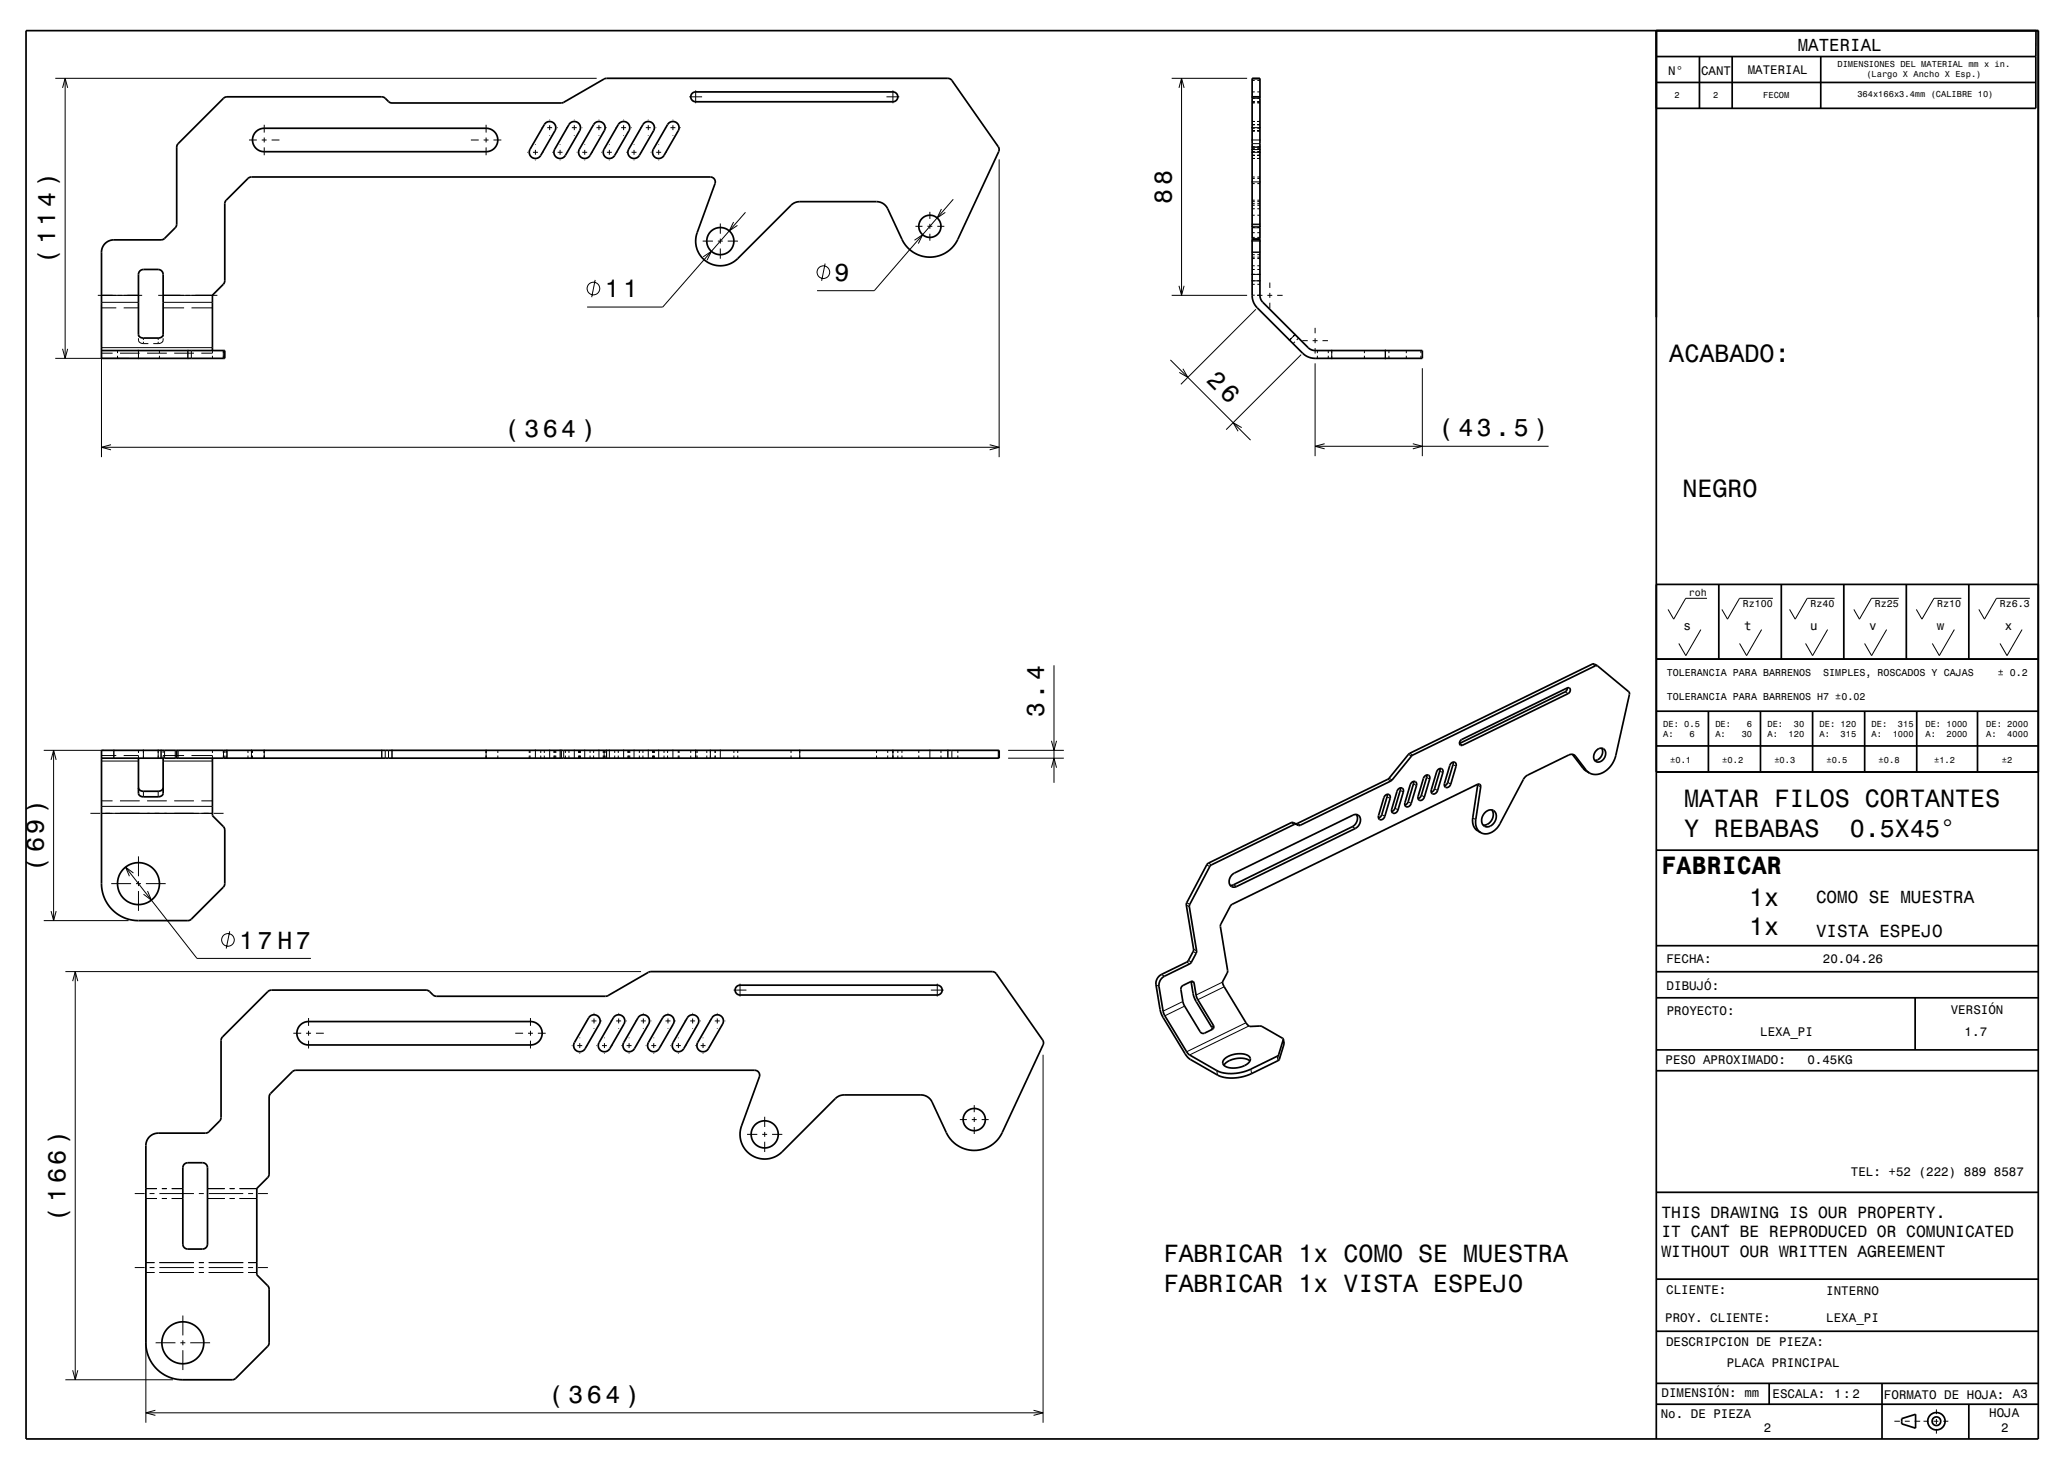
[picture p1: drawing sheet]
<svg xmlns="http://www.w3.org/2000/svg" width="420mm" height="297mm" viewBox="0 0 420 297" stroke-linecap="round" stroke-linejoin="round" font-family="sans-serif">
<g fill="none" stroke="#000" stroke-width=".2">
<path d="M11.2 15.9h109.8M12.7 17.8l.5-1.9 .5 1.9M13.2 15.9v56.8M139.8 19.6h2.6M141.1 18.3v2.6M179.8 19.6h2.6M181.1 18.3v2.6M237.6 15.9h15.3M239.1 17.8l.5-1.9 .5 1.9M239.6 15.9v44M253.8 19.6h1.9M253.9 18.6h.6"/>
<path d="M253.9 16.3h.6M253.9 16h1.6M253.9 19.9h1.6M255 18.6h.5M255 16.3h.5M50.5 28.4h1.6M53.1 28.4h1M53.6 25.3v1.6M53.6 27.9v1M53.6 29.9v1.6M55.1 28.4h1.6M95.5 28.4h1.6"/>
<path d="M98.1 28.4h1M98.6 25.3v1.6M98.6 27.9v1M98.6 29.9v1.6M100.1 28.4h1.6M107 30.9h.1M108.1 30.9h1M108.6 29.3v.1M108.6 30.4v1M108.6 32.4v.1M109.8 25.9h.2M110.1 30.9h.1"/>
<path d="M111 25.9h1M111.5 24.3v.1M111.5 25.4v1M111.5 27.4v.1M112 30.9h.1M113 25.9h.1M113.1 30.9h1M113.6 29.3v.1M113.6 30.4v1M113.6 32.4v.1M114.8 25.9h.2M115.1 30.9h.1"/>
<path d="M116 25.9h1M116.5 24.3v.1M116.5 25.4v1M116.5 27.4v.1M117 30.9h.1M118 25.9h.1M118.1 30.9h1M118.6 29.3v.1M118.6 30.4v1M118.6 32.4v.1M119.8 25.9h.2M120.1 30.9h.1"/>
<path d="M121 25.9h1M121.5 24.3v.1M121.5 25.4v1M121.5 27.4v.1M122 30.9h.1M123 25.9h.1M123.1 30.9h1M123.6 29.3v.1M123.6 30.4v1M123.6 32.4v.1M124.8 25.9h.2M125.1 30.9h.1"/>
<path d="M126 25.9h1M126.5 24.3v.1M126.5 25.4v1M126.5 27.4v.1M127 30.9h.1M128 25.9h.1M128.1 30.9h1M128.6 29.3v.1M128.6 30.4v1M128.6 32.4v.1M129.8 25.9h.2M130.1 30.9h.1"/>
<path d="M131 25.9h1M131.5 24.3v.1M131.5 25.4v1M131.5 27.4v.1M132 30.9h.1M133 25.9h.1M133.1 30.9h1M133.6 29.3v.1M133.6 30.4v1M133.6 32.4v.1M134.8 25.9h.2M135.1 30.9h.1"/>
<path d="M136 25.9h1M136.5 24.3v.1M136.5 25.4v1M136.5 27.4v.1M138 25.9h.1M202.6 32.3v60.4M253.8 29.8h1.9M253.8 30.9h1.9M253.8 25.9h1.9M253.8 28.4h1.9M253.8 36.9h1.9M253.8 30.3h1.9"/>
<path d="M253.9 20.7h.6M253.9 20.6h.6M253.9 20.9h.6M253.9 35.9h.6M253.9 36.2h.6M253.9 25.3h.6M253.9 26.5h.6M253.9 31.5h.6M253.9 30.3h.6M253.9 26h.6M253.9 30.8h.6M253.9 37.2h.6"/>
<path d="M253.9 30.7h.6M253.9 29.7h.6M253.9 29.1h1.6M253.9 24.6h.6M253.9 32.1h.6M255 20.7h.5M255 20.6h.5M255 20.9h.5M255 35.9h.5M255 36.2h.5M255 25.3h.5M255 26.5h.5"/>
<path d="M255 31.5h.5M255 30.3h.5M255 26h.5M255 30.8h.5M255 37.2h.5M255 30.7h.5M255 29.7h.5M255 24.6h.5M255 32.1h.5M19.8 59.9h9M32.1 59.9h12M120.7 56.7l-.7 3.5"/>
<path d="M142.5 48.9h2.1M142.6 52.1l1.7-1.1-.9 1.7M145.6 48.9h1M146.1 45.3v2.1M146.1 48.4v1M146.1 50.4v2.1M147.6 48.9h2.1M148.8 45l-.9 1.8 1.7-1.1M151.2 43l-16.8 19.2h-15.3M167.3 53.4l-.7 3.5M185.5 48.7l1.6-1.1-.9 1.8M185.7 45.9h1.4"/>
<path d="M188.1 45.9h1M188.6 43v1.4M188.6 45.4v1M188.6 47.4v1.4M190.1 45.9h1.4M190.9 42.4l-.8 1.8 1.6-1.1M193.3 40.4l-16 18.5h-11.6M237.6 59.9h15.3M239.1 57.9l.5 2 .5-2M253.8 45.5h1.9M253.8 55.6h1.9M253.8 51.1h1.9"/>
<path d="M253.8 56.9h1.9M253.8 48.9h1.9M253.8 45.9h1.9M253.9 40.6h.6M253.9 41.3h.6M253.9 46.2h1.6M253.9 48.3h1.6M253.9 59.8h.6M253.9 47.2h.6M253.9 52.4h.6M253.9 41.6h.6M253.9 40.9h.6"/>
<path d="M253.9 42.3h.6M253.9 48.5h.6M253.9 54.6h.6M253.9 46.1h.6M253.9 51.6h.6M253.9 48.1h.6M253.9 43.6h.6M253.9 57.6h.6M253.9 53.9h.6M253.9 52.1h.6M254.9 59.9h1.1M255 40.6h.5"/>
<path d="M255 41.3h.5M255 59.8h.5M255 47.2h.5M255 52.4h.5M255 41.6h.5M255 40.9h.5M255 42.3h.5M255 48.5h.5M255 54.6h.5M255 46.1h.5M255 51.6h.5M255 48.1h.5"/>
<path d="M255 43.6h.5M255 57.6h.5M255 53.9h.5M255 52.1h.5M257 59.9h1M257.5 57.3v1.1M257.5 59.4v1M259 59.9h1.1M11.2 72.7h14.9M12.7 70.7l.5 2 .5-2M20.6 61.9v30.8M20.6 71.6h2.2"/>
<path d="M20.6 70.5h22.5M20.6 62.4h3M20.6 61.3h7.5M23.8 71.1v.5M23.8 72.1v.6M24.3 71.6h4M25.1 62.4h3M28.1 68.6a.9 .9 0 0 0 1 1.1M28.1 67.8v.4M28.1 70.9v1.9M29.1 69.7h1M29.1 68.5v.4"/>
<path d="M29.1 69.3v.4M29.8 71.6h4M31.1 69.7h1M32.1 68.5v.4M32.1 69.3v.4M32.3 71.1v.5M32.3 72.1v.6M33.1 68.6a.88 .88 0 0 1-1 1.1M33.1 67.8v.4M33.1 62.4h4.2M33.1 61.3h10M35.3 71.6h4"/>
<path d="M38.1 70.9v1.9M38.8 71.1v1.6M38.8 62.4h4.3M43.1 71.1v.5h-2.3M43.1 72.1v.6M45.3 71.1v1.6M237.4 73l16.2 16.2M239.9 74.8l1 1.7-1.7-1M254.7 62.7l-15.2 15.2M257.5 61.4v1.1M262.6 69.3l-.4 .4M262.8 67.7l-1.4 1.4"/>
<path d="M263.4 68.5l-.4 .4M263.9 71.9l-15.2 15.2M264.1 69.1h1.1M266.2 69.1h1M266.7 66.5v1.1M266.7 68.6v1M266.7 70.6v1.1M266.7 73.7v18.8M267.2 71.1v.5M267.2 72.1v.6M268.2 69.1h1.1M269.4 71.1v.5"/>
<path d="M269.4 72.1v.6M270.1 70.9v1.9M276.7 71.1v.5M276.7 72.1v.6M281 70.9v1.9M281.7 71.1v.5M281.7 72.1v.6M285.2 71.1v.5M285.2 72.1v.6M288.2 71.1v.5M288.2 72.1v.6M288.5 74.7v17.8"/>
<path d="M20.6 90.7h182M22.5 90.2l-1.9 .5 1.9 .5M200.7 90.2l1.9 .5-1.9 .5M251.8 86.7l-1.7-1 1 1.7M266.7 90.5h47.4M268.6 90l-1.9 .5 1.9 .5M286.5 90l2 .5-2 .5M213.8 134.9v23.8M322.9 134.6l.6 .4M344.9 127.6l-3 5.3-1.4-2.4M346.2 121.3h-4.3l-2.5 4.2-1.1-2M357.3 127.6l-3.1 5.3-1.4-2.4"/>
<path d="M359.5 121.3h-6.7l-2.5 4.2-1.1-2M370.6 127.6l-3 5.3-1.4-2.4M372.1 121.3h-5.6l-2.4 4.2-1.2-2M382.6 127.6l-3 5.3-1.5-2.4M385.1 121.3h-5.6l-2.4 4.2-1.1-2M396.3 127.6l-3 5.3-1.4-2.4M397.8 121.3h-5.6l-2.4 4.2-1.2-2M410.1 127.6l-3.1 5.3-1.4-2.4M411.7 121.3h-6.8l-2.4 4.2-1.2-2M8.9 152.1h12.2M10.4 154.1l.5-2 .5 2M10.9 152.1v34.5"/>
<path d="M20.6 153.2h3M20.6 154.3h7.5M23.1 152v1.9M25.1 153.2h3v.5M28.1 152.1v.5M29.1 152v1.9M32.1 152v1.9M32.7 152v1.9M33.1 152.1v.5M33.1 154.3h10M33.4 152.1v1.6M35.5 152.1v1.6"/>
<path d="M36.1 152.1v1.6M37.3 153.2h-4.2v.5M38.8 153.2h4.3v.5M43.1 152.1v.5M45.3 152.1v.5M45.3 153.2v.5M45.3 152.1v1.6M45.6 152.1v.5M45.6 153.2v.5M45.9 152.1v.5M45.9 153.2v.5M46 152v1.9"/>
<path d="M50.3 152.1v.5M50.3 153.2v.5M51 152v1.9M51.2 152.1v.5M51.2 153.2v.5M53.6 152v1.9M77.4 152v1.9M78.1 152.1v1.6M78.8 152.1v1.6M79.5 152v1.9M98.6 152v1.9M101 152.1v.5"/>
<path d="M101 153.2v.5M107.3 152.1v.5M107.3 153.2v.5M107.5 152.1v.5M107.5 153.2v.5M108.6 152v1.9M109.7 152.1v.5M109.7 153.2v.5M110.4 152.1v.5M110.4 153.2v.5M111.5 152v1.9M112.3 152.1v.5"/>
<path d="M112.3 153.2v.5M112.5 152.1v.5M112.5 153.2v.5M112.6 152.1v.5M112.6 153.2v.5M112.7 152.1v.5M112.7 153.2v.5M113.6 152v1.9M113.8 152v1.9M114.3 152.1v1.6M114.7 152.1v.5M114.7 153.2v.5"/>
<path d="M115.4 152.1v.5M115.4 153.2v.5M116.5 152v1.9M117.3 152.1v.5M117.3 153.2v.5M117.5 152.1v.5M117.5 153.2v.5M117.6 152.1v.5M117.6 153.2v.5M117.7 152.1v.5M117.7 153.2v.5M118.6 152v1.9"/>
<path d="M119.7 152.1v.5M119.7 153.2v.5M120.4 152.1v.5M120.4 153.2v.5M121.5 152v1.9M122.3 152.1v.5M122.3 153.2v.5M122.5 152.1v1.6M122.6 152.1v.5M122.6 153.2v.5M122.7 152.1v.5M122.7 153.2v.5"/>
<path d="M123 152v1.9M123.6 152v1.9M124.7 152.1v.5M124.7 153.2v.5M125.4 152.1v.5M125.4 153.2v.5M126.5 152v1.9M127.3 152.1v.5M127.3 153.2v.5M127.5 152.1v.5M127.5 153.2v.5M127.6 152.1v.5"/>
<path d="M127.6 153.2v.5M127.7 152.1v.5M127.7 153.2v.5M128.6 152v1.9M129.7 152.1v.5M129.7 153.2v.5M130.4 152.1v.5M130.4 153.2v.5M131.5 152v1.9M132.3 152.1v.5M132.3 153.2v.5M132.5 152.1v.5"/>
<path d="M132.5 153.2v.5M132.6 152.1v.5M132.6 153.2v.5M132.7 152.1v.5M132.7 153.2v.5M133.6 152v1.9M134.7 152.1v.5M134.7 153.2v.5M135.4 152.1v.5M135.4 153.2v.5M136.5 152v1.9M137.6 152.1v.5"/>
<path d="M137.6 153.2v.5M137.7 152.1v.5M137.7 153.2v.5M140.1 152.1v.5M140.1 153.2v.5M141.1 152v1.9M141.4 152.1v.5M141.4 153.2v.5M143.3 152.1v.5M143.3 153.2v.5M144.1 152v1.9M145 152.1v.5"/>
<path d="M145 153.2v.5M145.1 152.1v.5M145.1 153.2v.5M146.1 152v1.9M148.8 152.1v.5M148.8 153.2v.5M149.6 152.1v.5M149.6 153.2v.5M160.4 152.1v.5M160.4 153.2v.5M162.2 152v1.9M177.8 152.1v.5"/>
<path d="M177.8 153.2v.5M180 152.1v.5M180 153.2v.5M181.1 152v1.9M182.1 152.1v.5M182.1 153.2v.5M182.9 152.1v.5M182.9 153.2v.5M186.3 152.1v.5M186.3 153.2v.5M188.6 152v1.9M190.8 152.1v.5"/>
<path d="M190.8 153.2v.5M192.2 152v1.9M193 152.1v1.6M194.2 152.1v.5M194.2 153.2v.5M202.5 152.1v1.6M202.5 152.1v.5M202.5 153.2v.5M204.5 152.1h11.3M204.5 153.7h11.3M213.2 150.2l.6 1.9 .5-1.9M213.2 155.6l.6-1.9 .5 1.9"/>
<path d="M281.4 158l.7 .3M281.7 157.8l.6 .3M285.6 152.9l.7 .4M285.9 152.7l.6 .4M286.7 158.9l.6 .4M289.3 157.6l.6 .4M290.9 159.9l.6 .4M292 156.3l.6 .4M293.6 158.6l.6 .4M294.7 155l.6 .3M296 150.7l.6 .4M299.7 159.2l.6 .3"/>
<path d="M317.4 140.3l.6 .3M318.9 152.9l.6 .4M321 155.7l.6 .4M18.3 164.9h2M20.6 164.9h22.5M20.6 162.4h2.2M20.6 163.5h22.5M22.6 179.1h4M24.3 162.4h4M25.5 175.8l14.4 18.5h23.2M27.1 177l-1.6-1.2 .7 1.8M27.6 179.1h1"/>
<path d="M28.1 173.6v4M28.1 178.6v1M29.1 160.4v1.1M29.6 179.1h4M29.8 162.4h4M32.1 160.4v1.1M35.3 162.4h4M40.8 162.4h2.3M43.3 164.9h2M244.7 175.3l.6 .4M245.1 175l.6 .3M250.2 179.4l.6 .3"/>
<path d="M261.9 166.8l.6 .3M262.3 166.8l.6 .3M262.7 167l.6 .3M263.1 166.9l.6 .4M274.2 167.6l.6 .4M280.2 165.1l.6 .4M281.3 161.5l.6 .4M282.9 163.8l.6 .4M284 160.2l.6 .4M285.6 162.5l.6 .4M288.3 161.2l.6 .4M298.7 165.8l.6 .4"/>
<path d="M8.9 186.6h17.2M10.4 184.7l.5 1.9 .5-1.9M13.3 197h116.7M14.7 198.9l.6-1.9 .5 1.9M15.3 197v82.7M28.1 180.6v4.1M29.9 180.6l.8 1.9-1.6-1.2M46.6 188.8l-.7 3.5M150.1 199.4v2.6M190.1 199.4v2.6M234.4 199.6l.6 .4M235.5 197.6l.6 .3"/>
<path d="M240.6 183.5l.6 .3M240.7 195.1l.6 .3M240.7 183l.6 .3M241 194.7l.6 .4M241.6 199l.6 .3M242 192.9l.6 .3M242.1 192.4l.6 .4M247.9 199.1l-5.3 2.6M59.5 209.5h1.6M62.1 209.5h1M62.6 206.4v1.6M62.6 209v1"/>
<path d="M62.6 211v1.6M64.1 209.5h1.6M104.5 209.5h1.6M107.1 209.5h1M107.6 206.4v1.6M107.6 209v1M107.6 211v1.6M109.1 209.5h1.6M116 212h.1M117.1 212h1M117.6 210.3v.2M117.6 211.5v1"/>
<path d="M117.6 213.5v.1M118.8 207h.2M119.1 212h.1M120 207h1M120.5 205.3v.2M120.5 206.5v1M120.5 208.5v.1M121 212h.1M122 207h.1M122.1 212h1M122.6 210.3v.2M122.6 211.5v1"/>
<path d="M122.6 213.5v.1M123.8 207h.2M124.1 212h.1M125 207h1M125.5 205.3v.2M125.5 206.5v1M125.5 208.5v.1M126 212h.1M127 207h.1M127.1 212h1M127.6 210.3v.2M127.6 211.5v1"/>
<path d="M127.6 213.5v.1M128.8 207h.2M129.1 212h.1M130 207h1M130.5 205.3v.2M130.5 206.5v1M130.5 208.5v.1M131 212h.1M132 207h.1M132.1 212h1M132.6 210.3v.2M132.6 211.5v1"/>
<path d="M132.6 213.5v.1M133.8 207h.2M134.1 212h.1M135 207h1M135.5 205.3v.2M135.5 206.5v1M135.5 208.5v.1M136 212h.1M137 207h.1M137.1 212h1M137.6 210.3v.2M137.6 211.5v1"/>
<path d="M137.6 213.5v.1M138.8 207h.2M139.1 212h.1M140 207h1M140.5 205.3v.2M140.5 206.5v1M140.5 208.5v.1M141 212h.1M142 207h.1M142.1 212h1M142.6 210.3v.2M142.6 211.5v1"/>
<path d="M142.6 213.5v.1M143.8 207h.2M144.1 212h.1M145 207h1M145.5 205.3v.2M145.5 206.5v1M145.5 208.5v.1M147 207h.1M148.8 200.7h2.6M188.8 200.7h2.6M211.5 213.8v74.6M239.9 203l-4 2"/>
<path d="M240.2 204l-4 1.9M246.1 207.9l-.4 .3M246.8 217l.1 .9M248.3 200.1l-5.4 2.6M252.7 207.3l-12 5.9M253.3 208l-12 5.9M253.7 216.7l.1 .9M259 214.1l.2 .9M259.3 213.9l.1 .9M260.3 210.7l.1 .9M151.5 230h2.1M154.6 230h1"/>
<path d="M155.1 226.4v2.1M155.1 229.5v1M155.1 231.5v2M156.6 230h2.1M194.7 227h1.4M197.1 227h1M197.6 224v1.5M197.6 226.5v1M197.6 228.5v1.4M199.1 227h1.4M27.3 242h2M27.3 257h2"/>
<path d="M29.6 258h1.7M29.6 256h1.7M29.6 241h2.2M30.3 242h1M30.3 257h1M31.8 243h-2.2v45.4M32.3 258h7M32.3 256h7M32.3 242h7M32.3 257h7M32.8 243h1M32.8 241h1"/>
<path d="M34.8 243h2.3M34.8 241h2.3M40.3 258h1M40.3 256h1M40.3 242h1M40.3 257h1M42.1 243h3.5M42.1 241h3.5M42.3 258h7M42.3 256h7M42.3 242h7M42.3 257h7"/>
<path d="M46.6 243h1M46.6 241h1M48.6 243h3.5M48.6 241h3.5M50.3 258h1.8M50.3 256h1.8M50.3 242h1M50.3 257h1M52.3 242h2M52.3 257h2M13.3 279.7h21.8M14.7 277.8l.6 1.9 .5-1.9"/>
<path d="M31.6 272.2h4M36.6 272.2h1M37.1 266.7v4M37.1 271.7v1M37.1 273.7v4M38.6 272.2h4M29.6 286.4h181.9M31.5 285.9l-1.9 .5 1.9 .5M209.6 285.9l1.9 .5-1.9 .5M384.2 288.1h1.1M386.3 288.1h1M388.3 288.1h1.1"/>
<path d="M390.1 288.1h1M392.1 288.1h1M392.7 285.7v1M392.7 287.7v1M392.7 289.7v.9M394.1 288.1h1"/>
<circle cx="120.4" cy="58.5" r="1.28"/>
<circle cx="167" cy="55.2" r="1.28"/>
<circle cx="46.2" cy="190.6" r="1.28"/>
</g>
<g fill="none" stroke="#000" stroke-width=".35">
<path d="M5.3 6.2h408.1v285.5h-408.1zM140.4 18.9l.7-.3h40a1 1 0 0 1 1 1 1 1 0 0 1-1 1h-40a1 1 0 0 1-.9-.6 1 1 0 0 1 .2-1.1zM253.9 15.9h1.6v44l.3 .9 9.5 9.7 .8 .5 22.4 .1v1.6h-21.9l-.9-.2-.9-.4-.6-.5-9.7-9.8-.4-.9-.2-1zM253.9 19.6h1.6M335.9 6.2v285.5M335.9 16.7h77M335.9 11.5h77M344.7 11.5v10.5M351.3 11.5v10.5M369.3 11.5v10.5M412.9 11.5v10.5h-77M412.9 6.2v5.3"/>
<path d="M51.8 26.8a2.36 2.36 0 0 1 1.8-.8h45a2.37 2.37 0 0 1 2.4 2.4 2.37 2.37 0 0 1-2.4 2.4h-45a2.37 2.37 0 0 1-2.2-1.4 2.37 2.37 0 0 1 .4-2.6zM110.7 24.9a1.25 1.25 0 0 1 1.6 0 1.25 1.25 0 0 1 .3 1.6l-2.9 5a1.25 1.25 0 0 1-1.7 .5 1.25 1.25 0 0 1-.5-1.7zM115.7 24.9a1.25 1.25 0 0 1 1.6 0 1.25 1.25 0 0 1 .3 1.6l-2.9 5a1.25 1.25 0 0 1-1.7 .5 1.25 1.25 0 0 1-.5-1.7zM120.7 24.9a1.25 1.25 0 0 1 1.6 0 1.25 1.25 0 0 1 .3 1.6l-2.9 5a1.25 1.25 0 0 1-1.7 .5 1.25 1.25 0 0 1-.5-1.7zM125.7 24.9a1.25 1.25 0 0 1 1.6 0 1.25 1.25 0 0 1 .3 1.6l-2.9 5a1.25 1.25 0 0 1-1.7 .5 1.25 1.25 0 0 1-.5-1.7zM130.7 24.9a1.25 1.25 0 0 1 1.6 0 1.25 1.25 0 0 1 .3 1.6l-2.9 5a1.25 1.25 0 0 1-1.7 .5 1.25 1.25 0 0 1-.5-1.7zM135.7 24.9a1.25 1.25 0 0 1 1.6 0 1.25 1.25 0 0 1 .3 1.6l-2.9 5a1.25 1.25 0 0 1-1.7 .5 1.25 1.25 0 0 1-.5-1.7zM28.4 54.9l.7-.3h3.1l.4 .2 .5 .6v12.4l-.2 .4-.3 .2-3.6 .1-.5-.1-.4-.4v-12.4zM253.9 48.6h1.6M20.6 71.1h25v1.6h-25v-21.6a2.5 2.5 0 0 1 2.5-2.5h9.8l.4-.2 2.4-2.4 .1-.5 .1-16 .2-.4 9.5-9.3 .4-.2h31.5a1.79 1.79 0 0 1 1.3 1l.7 .3h34.3l.5-.2 8.2-4.7 .5-.1h69.4l.6 .4 9.5 13.4 .1 .6-.1 .4-8.3 17.8a6.2 6.2 0 0 1-5.6 3.6 6.2 6.2 0 0 1-5.7-3.6l-2.9-6.2a2.5 2.5 0 0 0-2.2-1.4h-15.6a2.49 2.49 0 0 0-1.8 .7l-10.8 10.8a5 5 0 0 1-6.2 .7 5 5 0 0 1-2-5.9l3.6-10a1 1 0 0 0-.9-1.3h-93.3l-.5 .2-4.4 4.5-.3 .4v16l-.3 .6-2.2 2.2v11.3M335.9 118.5h77.5M348.6 118.5v15.1"/>
<path d="M361.3 118.5v15.1M373.9 118.5v15.1M386.6 118.5v15.1M399.3 118.5v15.1M317.9 139.5l-.2 .4-.3 .4-21.4 10.4M324 135l-.7-.4h-.3l-37.1 18.1-4.5 5.3-18.3 8.9-1.2-.1-16.8 8.2-.4 .3-4.1 7.9 1.5 9.2-.1 .5-1.1 2-5.4 2.7a2.08 2.08 0 0 0-1.1 2l1.1 5.9 5 8.3 .8 .9 5.6 3.2a8.4 8.4 0 0 0 6.9-.3l5.5-2.7 1.1-3.3-.1-.9M324 135h-.5l-37 18.1-4.4 5.2-18.4 9-1.2-.2-16.8 8.2-.3 .4-4.2 7.9 1.5 9.2-.1 .4-1.1 2.1-5.4 2.6a2.09 2.09 0 0 0-1.1 2.1l1.1 5.7 4.7 7.7 .5 .5 5.5 3.1a8.4 8.4 0 0 0 6.9-.3l5.5-2.7 1.1-3.3M324 135l6.3 5.2 .2 .4-2.8 12.5a4.6 4.6 0 0 1-4.7 3.9l-.7-.3M335.9 133.6h77.5M20.6 153.7h182v-1.6h-182v27a7.5 7.5 0 0 0 7.5 7.5h10l.5-.1 6.8-6.8 .2-.5v-10.9l-.3-.7-2.2-2.2v-11.7M28.1 153.7v7.1l.2 .5 .8 .2h3.2l.7-.4 .1-7.4M28.1 159.7l.2 .5 .8 .2h3.2l.6-.3 .2-.4"/>
<path d="M35.8 152.1v1.6M283.6 159.9a.58 .58 0 0 1 .8-.1 .58 .58 0 0 1 .2 .8l-1.1 3.6a.66 .66 0 0 1-.6 .7 .66 .66 0 0 1-.7-.6l1.1-3.9zM284 159.7v.5l-1.1 3.7-.3 .4-.4 .2M286.3 158.6a.59 .59 0 0 1 .8-.1 .59 .59 0 0 1 .2 .8l-1.1 3.6a.66 .66 0 0 1-.6 .7 .66 .66 0 0 1-.7-.6l1.1-3.9zM286.7 158.4v.5l-1.1 3.7-.3 .4-.4 .2M289 157.3a.58 .58 0 0 1 .7-.1 .58 .58 0 0 1 .2 .8l-1 3.6a.66 .66 0 0 1-.6 .7 .66 .66 0 0 1-.7-.6l1.1-4zM289.3 157.1v.5l-1.1 3.7-.2 .4-.4 .2M291.6 156a.58 .58 0 0 1 .8-.1 .58 .58 0 0 1 .2 .8l-1.1 3.6a.66 .66 0 0 1-.6 .7 .66 .66 0 0 1-.7-.6l1.1-3.9zM292 155.8v.5l-1.1 3.7-.3 .4-.3 .2M294.3 154.7a.58 .58 0 0 1 .8-.1 .58 .58 0 0 1 .2 .7l-1.1 3.7a.66 .66 0 0 1-.6 .7 .66 .66 0 0 1-.7-.7l1.1-3.8zM294.7 154.5v.5l-1.1 3.7-.3 .4-.4 .2M296 150.7h.1"/>
<path d="M296.2 150.1l21.6-10.6a.49 .49 0 0 1 .7 .1 .49 .49 0 0 1-.1 .7l-.4 .3-21.4 10.5a.49 .49 0 0 1-.6-.2 .49 .49 0 0 1 .1-.7zM299.7 159l-1.1 7.5 .2 .8 .3 .6 1.2 .9M318.9 152.9l2.2 3 1.2 .8M322.3 156.7l-.5-.5-2.3-2.9a1.03 1.03 0 0 0-1.3-.2l-8.4 4-.5 .5-5.1 9.4a3.1 3.1 0 0 1-3.9 1.8M323.8 152.1a1.06 1.06 0 0 1 1.5-.2 1.06 1.06 0 0 1 .2 1.4 1.33 1.33 0 0 1-2.1 .9 1.68 1.68 0 0 1 .4-2.1zM324.8 151.7a1.71 1.71 0 0 1-1.4 2.4M335.9 156.5h77.5M335.9 144.2h77.5M335.9 151.2h77.5M346.5 144.2v12.3M357 144.2v12.3M367.6 144.2v12.3"/>
<path d="M378.2 144.2v12.3M388.7 144.2v12.3M401 144.2v12.3M249.9 177.3l24.5-12.1a1.1 1.1 0 0 1 1.4 .3 1.1 1.1 0 0 1 0 1.4l-.4 .6-.6 .5-24 11.7a1.06 1.06 0 0 1-1.3-.1 1.06 1.06 0 0 1-.2-1.3zM275.1 165.1a1.82 1.82 0 0 1-.9 2.5l-24 11.8-.7 .1M280.9 161.3a.58 .58 0 0 1 .8-.2 .58 .58 0 0 1 .2 .8l-1.1 3.6a.66 .66 0 0 1-.6 .7 .66 .66 0 0 1-.7-.6l1.1-3.9zM281.3 161v.5l-1.1 3.7-.3 .4-.3 .2M300.3 168.8l-.8-.9-.2-1.3 1-7.1a.43 .43 0 0 0-.1-.5 .43 .43 0 0 0-.5 0l-50 24.5-2.2 4.1 1.5 9.2-.1 .5-1 1.8M301.2 164.7a1.31 1.31 0 0 1 1.8-.3 1.31 1.31 0 0 1 .3 1.8 1.62 1.62 0 0 1-2.5 1 2 2 0 0 1 .4-2.5zM302.5 164.2a2.06 2.06 0 0 1-1.7 3.1M335.9 172.4h77.5M149.4 200l.7-.3h40a1 1 0 0 1 1 1 1 1 0 0 1-1 1h-40a1 1 0 0 1-1-.6 1 1 0 0 1 .3-1.1z"/>
<path d="M241.5 199l-1.6 .8-.3 .3-.1 .5 .4 2.4 .3 .9 3.2 5.3a.7 .7 0 0 0 .9 .3l1.6-.8M241.5 199h.1a.41 .41 0 0 1 .6 .3l.6 3.1 3.3 5.5a.56 .56 0 0 1-.2 .8M241.6 199l.4 2.6 .3 .9 3.4 5.8 .1 .4M247.9 199.1h.1M247.9 199.1l.4 1 4.8 7.8 .4 .2h2.4l4.4 2.6M335.9 191.7h77.5M335.9 197h77.5M45.1 210.2l9.3-9.2 .4-.2 31.7-.1a1.81 1.81 0 0 1 1.3 1l.7 .3h34.3l.5-.1 8.2-4.8 .5-.1h69.4l.6 .4 9.5 13.5 .1 .4-.1 .5-8.3 17.8a6.3 6.3 0 0 1-5.6 3.6 6.3 6.3 0 0 1-5.7-3.6l-2.9-6.2a2.5 2.5 0 0 0-2.2-1.4h-15.6a2.49 2.49 0 0 0-1.8 .7l-10.8 10.8a5 5 0 0 1-6.2 .7 5 5 0 0 1-2-5.9l3.6-10a1 1 0 0 0-.9-1.3h-93.1l-.5 .1-4.6 4.6-.3 .4v16l-.3 .6-2.2 2.2v17.5l2.2 2.3 .3 .4-.1 11.4-.2 .4-6.7 6.7-.5 .1h-10a7.5 7.5 0 0 1-7.5-7.5v-40a2.5 2.5 0 0 1 2.5-2.5h9.8l.4-.2 2.4-2.4 .1-.5v-15.7zM61 207.7l.8-.5 .8-.1h45a2.37 2.37 0 0 1 2.4 2.4 2.37 2.37 0 0 1-2.4 2.3h-45a2.38 2.38 0 0 1-2.2-1.5 2.38 2.38 0 0 1 .6-2.6zM119.5 206.2a1.25 1.25 0 0 1 1.7-.3 1.25 1.25 0 0 1 .3 1.7l-2.8 5a1.25 1.25 0 0 1-1.7 .5 1.25 1.25 0 0 1-.5-1.8zM124.7 206a1.25 1.25 0 0 1 1.6 0 1.25 1.25 0 0 1 .2 1.6l-2.8 5a1.25 1.25 0 0 1-1.7 .5 1.25 1.25 0 0 1-.5-1.8zM129.7 206a1.25 1.25 0 0 1 1.6 0 1.25 1.25 0 0 1 .3 1.6l-2.9 5a1.25 1.25 0 0 1-1.7 .5 1.25 1.25 0 0 1-.5-1.8z"/>
<path d="M134.5 206.2a1.25 1.25 0 0 1 1.7-.3 1.25 1.25 0 0 1 .3 1.7l-2.8 5a1.25 1.25 0 0 1-1.7 .5 1.25 1.25 0 0 1-.5-1.8zM139.7 206a1.25 1.25 0 0 1 1.6 0 1.25 1.25 0 0 1 .2 1.6l-2.8 5a1.25 1.25 0 0 1-1.7 .5 1.25 1.25 0 0 1-.5-1.8zM144.7 206a1.25 1.25 0 0 1 1.6 0 1.25 1.25 0 0 1 .3 1.6l-2.9 5a1.25 1.25 0 0 1-1.7 .5 1.25 1.25 0 0 1-.5-1.8zM248.3 214.7a4.5 4.5 0 0 1 5-.5 1.02 1.02 0 0 1-.5 1.6 4.3 4.3 0 0 1-4.7 .1 .85 .85 0 0 1 .2-1.2zM253.5 215.1a4.3 4.3 0 0 0-5.3 .9M335.9 202.3h77.5M335.9 217.1h77.5M335.9 212.8h77.5M388.4 202.3v10.5M37.4 236l.7-.3h3.1l.6 .3 .2 .5 .1 15.7-.2 .6-.6 .4h-3.3l-.7-.3-.2-.4v-15.8zM335.9 259.3h77.5M335.9 241.7h77.5"/>
<path d="M335.9 269.9h77.5M335.9 284.7h77.5M335.9 280.5h77.5M358.8 280.5v4.2M381.7 280.5v11.2M385.7 287.6l2.8-.9v2.8l-2.8-.8zM399.3 284.7v7"/>
<circle cx="146.1" cy="48.9" r="2.75"/>
<circle cx="188.6" cy="45.9" r="2.25"/>
<circle cx="28.1" cy="179.1" r="4.2"/>
<circle cx="155.1" cy="230" r="2.75"/>
<circle cx="197.6" cy="227" r="2.25"/>
<circle cx="37.1" cy="272.2" r="4.2"/>
<circle cx="392.7" cy="288.1" r="1.76"/>
<circle cx="392.7" cy="288.1" r=".88"/>
</g>
<g font-size="5.1">
<text x="244.5" y="77.3" transform="rotate(45 244.5 77.3)">26</text>
<text x="338.5" y="73.5">ACABADO:</text>
<text x="341.2" y="100.8">NEGRO</text>
<text x="341.5" y="163.5">MATAR FILOS CORTANTES</text>
<text x="341.5" y="169.6">Y REBABAS</text>
<text x="375.1" y="169.6">0.5X45°</text>
<text x="337" y="177.2">FABRICAR</text>
<text x="354.7" y="183.6">1x</text>
<text x="354.7" y="189.6">1x</text>
</g>
<g font-size="5">
<text x="237.6" y="41.3" transform="rotate(-90 237.6 41.3)">88</text>
<text x="11.2" y="53.6" transform="rotate(-90 11.2 53.6)">( 114 )</text>
<text x="169.3" y="56.9">9</text>
<text x="122.6" y="60.2">11</text>
<text x="102.3" y="88.7">( 364 )</text>
<text x="291.7" y="88.5">( 43.5 )</text>
<text x="211.8" y="145.4" transform="rotate(-90 211.8 145.4)">3.4</text>
<text x="8.9" y="176.8" transform="rotate(-90 8.9 176.8)">( 69 )</text>
<text x="48.5" y="192.3">17 H7</text>
<text x="13.3" y="247.6" transform="rotate(-90 13.3 247.6)">( 166 )</text>
<text x="236" y="255.9">FABRICAR 1x COMO SE MUESTRA</text>
<text x="236" y="261.9">FABRICAR 1x VISTA ESPEJO</text>
<text x="111.3" y="284.4">( 364 )</text>
</g>
<g font-size="3.6">
<text x="368.3" y="183.2">COMO SE MUESTRA</text>
<text x="368.3" y="189.9">VISTA ESPEJO</text>
</g>
<text font-size="3.5" x="364.6" y="10.3">MATERIAL</text>
<g font-size="3.3">
<text x="337" y="246.8">THIS DRAWING IS OUR PROPERTY.</text>
<text x="337" y="250.8">IT CAN´T BE REPRODUCED OR COMUNICATED</text>
<text x="337" y="254.7">WITHOUT OUR WRITTEN AGREEMENT</text>
</g>
<g font-size="2.5">
<text x="338.3" y="15.2">N°</text>
<text x="345" y="15.3">CANT</text>
<text x="354.5" y="14.9">MATERIAL</text>
<text x="341.4" y="127.6">s</text>
<text x="353.7" y="127.6">t</text>
<text x="367.1" y="127.6">u</text>
<text x="379.1" y="127.6">v</text>
<text x="392.8" y="127.6">w</text>
<text x="406.6" y="127.6">x</text>
<text x="338" y="195.2">FECHA:</text>
<text x="369.7" y="195.2">20.04.26</text>
<text x="338" y="200.7">DIBUJÓ:</text>
<text x="338" y="205.8">PROYECTO:</text>
<text x="395.6" y="205.6">VERSIÓN</text>
<text x="337.8" y="215.7">PESO APROXIMADO:</text>
<text x="357" y="210">LEXA_PI</text>
<text x="366.5" y="215.8">0.45KG</text>
<text x="398.4" y="210">1.7</text>
<text x="375.4" y="238.4">TEL: +52 (222) 889 8587</text>
<text x="337.9" y="262.3">CLIENTE:</text>
<text x="370.4" y="262.5">INTERNO</text>
<text x="337.7" y="268">PROY. CLIENTE:</text>
<text x="370.4" y="267.9">LEXA_PI</text>
<text x="337.9" y="272.9">DESCRIPCION DE PIEZA:</text>
<text x="350.2" y="277.2">PLACA PRINCIPAL</text>
<text x="336.8" y="287.4">No. DE PIEZA</text>
<text x="337" y="283.3">DIMENSIÓN: mm</text>
<text x="359.5" y="283.4">ESCALA:</text>
<text x="372" y="283.4">1:2</text>
<text x="382.1" y="283.6">FORMATO DE HOJA: A3</text>
<text x="403.4" y="287.2">HOJA</text>
<text x="357.7" y="290.4">2</text>
<text x="405.8" y="290.4">2</text>
</g>
<g font-size="2">
<text x="342.5" y="120.9">roh</text>
<text x="353.4" y="123.1">Rz100</text>
<text x="367.2" y="123.1">Rz40</text>
<text x="380.2" y="123.1">Rz25</text>
<text x="392.9" y="123.1">Rz10</text>
<text x="405.5" y="123.1">Rz6.3</text>
<text x="338" y="137">TOLERANCIA PARA BARRENOS</text>
<text x="369.8" y="137">SIMPLES, ROSCADOS Y CAJAS</text>
<text x="405.2" y="137">± 0.2</text>
<text x="338" y="141.9">TOLERANCIA PARA BARRENOS H7 ±0.02</text>
</g>
<g font-size="1.8">
<text x="372.7" y="13.5">DIMENSIONES DEL MATERIAL mm x in.</text>
<text x="378.5" y="15.7">(Largo X Ancho X Esp.)</text>
<text x="339.6" y="19.8">2</text>
<text x="347.4" y="19.8">2</text>
<text x="357.6" y="19.8">FECOM</text>
<text x="376.7" y="19.7">364x166x3.4mm (CALIBRE 10)</text>
<text x="337.3" y="147.3">DE: 0.5</text>
<text x="337.3" y="149.4">A:</text>
<text x="342.7" y="149.4">6</text>
<text x="347.9" y="147.3">DE:</text>
<text x="347.9" y="149.4">A:</text>
<text x="353.2" y="149.4">30</text>
<text x="354.3" y="147.3">6</text>
<text x="358.4" y="147.3">DE:</text>
<text x="358.4" y="149.4">A:</text>
<text x="362.7" y="149.4">120</text>
<text x="363.8" y="147.3">30</text>
<text x="369" y="147.3">DE: 120</text>
<text x="369" y="149.4">A:</text>
<text x="373.3" y="149.4">315</text>
<text x="379.6" y="147.3">DE:</text>
<text x="379.6" y="149.4">A:</text>
<text x="383.8" y="149.4">1000</text>
<text x="384.9" y="147.3">315</text>
<text x="390.5" y="147.3">DE: 1000</text>
<text x="390.5" y="149.4">A:</text>
<text x="394.8" y="149.4">2000</text>
<text x="402.8" y="147.3">DE: 2000</text>
<text x="402.8" y="149.4">A:</text>
<text x="407.1" y="149.4">4000</text>
<text x="338.7" y="154.7">±0.1</text>
<text x="349.3" y="154.7">±0.2</text>
<text x="359.8" y="154.7">±0.3</text>
<text x="370.4" y="154.7">±0.5</text>
<text x="381" y="154.7">±0.8</text>
<text x="392.2" y="154.7">±1.2</text>
<text x="406" y="154.7">±2</text>
</g>
</svg>
